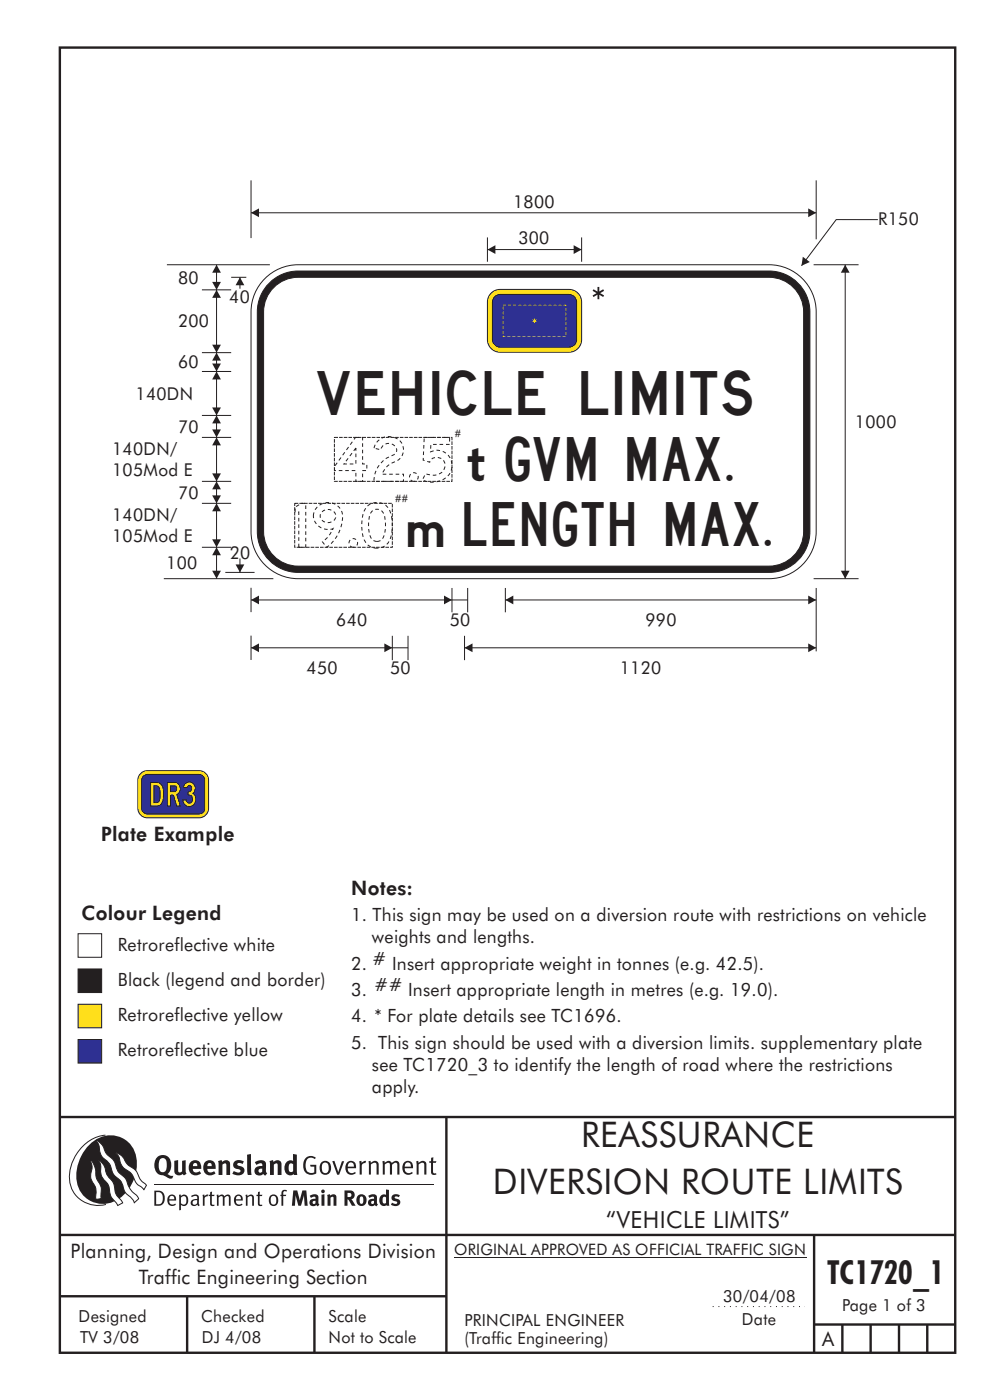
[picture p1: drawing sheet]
<svg xmlns="http://www.w3.org/2000/svg" width="210mm" height="297mm" viewBox="0 0 210 297" stroke-linecap="round" stroke-linejoin="round" font-family="sans-serif">
<g fill="none" stroke="#231f20" stroke-width=".51">
<path d="M12.7 10.1h189.9v276.9h-189.9zM12.7 237h189.8M94.7 236.9v50.1M12.7 262h190M12.7 275h82M39.7 275v12M66.7 275v12M172.7 262v25M172.7 281h30M178.7 281v6M184.7 281v6M190.7 281v6"/>
<path d="M196.7 281v6"/>
</g>
<path d="M151.2 277.2h19.5" fill="none" stroke="#231f20" stroke-width=".21" stroke-dasharray=".2 1" stroke-linecap="butt"/>
<path d="M96.3 266.7h74.7" fill="none" stroke="#231f20" stroke-width=".21"/>
<g fill="#231f20">
<path d="M64.9 245.6a1.61 1.61 0 0 1 2.1 0l-.2 .3a1.17 1.17 0 0 0-1.4-.2 1.17 1.17 0 0 0-.6 1.3 1.42 1.42 0 0 0 1.2 1.8l.7-.1v-1.2h-.8l-.1-.4h1.3v1.8a1.82 1.82 0 0 1-2.2 0 1.82 1.82 0 0 1-.6-2.1l.2-.7z" fill-rule="evenodd"/>
<path d="M68.2 246.5a1.77 1.77 0 0 0 .4 2.7 1.39 1.39 0 0 0 1.4-.5 1.39 1.39 0 0 0 .2-1.5 1.19 1.19 0 0 0-2-.7zM68.5 246.8a.83 .83 0 0 1 1 .1 .83 .83 0 0 1 .2 .9 .75 .75 0 0 1-.6 1.1 .75 .75 0 0 1-.8-.9v-.9z" fill-rule="evenodd"/>
<path d="M70.5 246.3h.4l.8 2.4 .8-2.4h.5l-1.1 2.9h-.4z" fill-rule="evenodd"/>
<path d="M73.6 246.7a1.74 1.74 0 0 0 .5 2.5l.9-.1 .5-.2-.2-.3a.89 .89 0 0 1-1.1 .2 .89 .89 0 0 1-.4-1h1.7a1.15 1.15 0 0 0-.4-1.4 1.15 1.15 0 0 0-1.5 .3zM74 246.8a.67 .67 0 0 1 .8-.1 .67 .67 0 0 1 .3 .8h-1.3z" fill-rule="evenodd"/>
<path d="M76.2 246.4l.4-.1 .1 .4 .5-.4h.5l-.2 .5a.61 .61 0 0 0-.8 .6v1.8h-.4z" fill-rule="evenodd"/>
<path d="M78.1 246.4l.5-.1 .1 .4a.89 .89 0 0 1 .9-.4 .89 .89 0 0 1 .7 .7v2.2h-.4v-2.2l-.1-.2-.3-.1-.8 .3v2.2h-.4z" fill-rule="evenodd"/>
<path d="M81.1 246.4l.4-.1 .1 .4a.83 .83 0 0 1 .8-.4 .83 .83 0 0 1 .7 .4 .86 .86 0 0 1 .9-.4 .86 .86 0 0 1 .7 .7v2.2h-.4l-.1-2.4a.5 .5 0 0 0-.8 .1l-.2 .2v2.1h-.5v-2.3l-.4-.2-.7 .3v2.2h-.4z" fill-rule="evenodd"/>
<path d="M85.7 246.7a1.74 1.74 0 0 0 .5 2.5l.9-.1 .5-.2-.2-.3a.89 .89 0 0 1-1.1 .2 .89 .89 0 0 1-.4-1h1.7a1.15 1.15 0 0 0-.5-1.4 1.15 1.15 0 0 0-1.4 .3zM86 246.8a.67 .67 0 0 1 .9-.1 .67 .67 0 0 1 .3 .8h-1.3z" fill-rule="evenodd"/>
<path d="M88.3 246.4l.4-.1 .1 .4a.89 .89 0 0 1 .9-.4 .89 .89 0 0 1 .7 .7v2.2h-.4v-2.2l-.1-.2-.3-.1-.8 .3v2.2h-.4z" fill-rule="evenodd"/>
<path d="M91.5 245.6l.4-.1v.8h.7l-.2 .4h-.5v2.1l.1 .1h.5l.1 .3a.71 .71 0 0 1-1.2-.6v-1.9h-.3v-.4h.3z" fill-rule="evenodd"/>
<path d="M37 246.3l.8-.2v2a.46 .46 0 0 0 .2 .6 .46 .46 0 0 0 .6-.2v-2.2l.8-.2v2.4l.2 .5-.6 .3-.2-.3a1.03 1.03 0 0 1-1.2 .3 1.03 1.03 0 0 1-.6-1.1z" fill-rule="evenodd"/>
<path d="M40.4 246.5a1.64 1.64 0 0 0 0 2.3 1.64 1.64 0 0 0 2.3 .1l-.4-.4a.78 .78 0 0 1-.9 .2 .78 .78 0 0 1-.5-.7h1.8a1.37 1.37 0 0 0-.6-1.7 1.37 1.37 0 0 0-1.7 .2zM41 246.9a.48 .48 0 0 1 .7-.1 .48 .48 0 0 1 .2 .6h-1z" fill-rule="evenodd"/>
<path d="M43.5 246.5a1.65 1.65 0 0 0-.2 2 1.65 1.65 0 0 0 1.9 .7l.5-.3-.3-.4a.78 .78 0 0 1-.9 .3 .78 .78 0 0 1-.5-.8h1.8a1.37 1.37 0 0 0-.6-1.7 1.37 1.37 0 0 0-1.7 .2zM44.1 246.9a.48 .48 0 0 1 .6-.1 .48 .48 0 0 1 .2 .6h-.9z" fill-rule="evenodd"/>
<path d="M46.3 246.3l.7-.2 .1 .4a.95 .95 0 0 1 1-.3 .95 .95 0 0 1 .7 .8v2.3h-.8v-2.3l-.3-.2-.5 .3v2.2h-.8z" fill-rule="evenodd"/>
<path d="M49.7 246.5a1.73 1.73 0 0 1 2-.1l-.2 .5-.6-.2a.42 .42 0 0 0-.6 .3l.2 .2a1.23 1.23 0 0 1 1.4 1.1 1.47 1.47 0 0 1-2.3 .9l-.3-.2 .3-.6 .7 .3a.47 .47 0 0 0 .7-.3 .87 .87 0 0 0-1-.5l-.4-.2-.1-.4z" fill-rule="evenodd"/>
<path d="M54.1 246.5l.3 .6 .3-.2a.62 .62 0 0 1 .9 .1v.4a1.21 1.21 0 0 0-1.3 .3 1.21 1.21 0 0 0-.2 1.3 1.19 1.19 0 0 0 1.7 0l.5 .4 .4-.5-.3-.3v-1.4a.96 .96 0 0 0-1.3-1.1zM55 248l.6-.1v.7a.43 .43 0 0 1-.6 .1 .43 .43 0 0 1 0-.7z" fill-rule="evenodd"/>
<path d="M57.2 246.3l.7-.2 .1 .4a.95 .95 0 0 1 1-.3 .95 .95 0 0 1 .7 .8v2.3h-.8v-2.3l-.3-.2-.5 .3v2.2h-.8z" fill-rule="evenodd"/>
<path d="M62.2 244.8v1.5a1.29 1.29 0 0 0-1.4 .2 1.29 1.29 0 0 0-.5 1.3 1.24 1.24 0 0 0 .5 1.3 1.24 1.24 0 0 0 1.5 0l.1 .2h.7l-.1-4.4zM61.5 246.9l.4-.1 .3 .2v1.5l-.3 .1a.48 .48 0 0 1-.6-.4 1.52 1.52 0 0 1 .2-1.3z" fill-rule="evenodd"/>
<path d="M52.4 245l.8-.2 .2 4.5h-.8l-.1-.2z" fill-rule="evenodd"/>
</g>
<path d="M22.4 240.8a9 9 0 0 0-7.4 10.9 6.2 6.2 0 0 0 7.5 3.8M32.7 251.4h59.4" fill="none" stroke="#231f20" stroke-width=".21"/>
<path d="M19.1 242.7a5.7 5.7 0 0 1 6.5-1.4 5.7 5.7 0 0 1 3.4 5.7 8.6 8.6 0 0 1-6.2 8.3 5.7 5.7 0 0 1-6.5-7 9.9 9.9 0 0 1 2.8-5.6z" fill-rule="evenodd" fill="#231f20"/>
<path d="M24.4 244.5a3.1 3.1 0 0 1 2.3 2.2l.8 .7a3.2 3.2 0 0 1 2 2.4l.4 .6 1.2 1.1-.6 .9-.2-.3a3.5 3.5 0 0 1-1.9-2.1 3.8 3.8 0 0 0-2.1-2.2 3.5 3.5 0 0 1-1-2.2zM20.4 241.9a3.4 3.4 0 0 1 1.9 2.4l.7 .9a3.3 3.3 0 0 1 1.7 2.6 4.4 4.4 0 0 0 1.7 2l.3 .3a6.1 6.1 0 0 0 2.5 3.7l.2 .5-.9 .9a6.1 6.1 0 0 0-1.9-2.3l-.4-.7a3.6 3.6 0 0 0-1.9-2.8l-.6-1a3.6 3.6 0 0 0-1.9-2.8 3.7 3.7 0 0 1-.8-2.4zM21 246.1a3.4 3.4 0 0 1 1.5 2.7l.6 1a3.8 3.8 0 0 1 1.4 3.1l.3 .7 1.2 1.6-1 .5-.5-.7a3.2 3.2 0 0 1-1.3-2.8 4.3 4.3 0 0 0-1.4-2.2 4.7 4.7 0 0 1-.5-3zM19.2 246.1a5.1 5.1 0 0 1 1.2 3.7l.3 .7a3.1 3.1 0 0 1 .7 2.9l.1 .9-1.1 .2-.1-.8a3.5 3.5 0 0 0-.9-3.3 3.6 3.6 0 0 1 .1-2.5z" fill-rule="evenodd" fill="#fff" stroke="#231f20" stroke-width=".21"/>
<g fill="#231f20">
<path d="M33.4 245.5a2.51 2.51 0 0 0 .4 3.7l.8 .1a2.78 2.78 0 0 0 2 .7l.2-.6h-.6l-.7-.3a2.56 2.56 0 0 0 0-3.8 1.83 1.83 0 0 0-2.1 .2zM34 245.8a.87 .87 0 0 1 1 .1 .87 .87 0 0 1 .4 .9v.4a1.17 1.17 0 0 1-.9 1.5l-.3-.1a2.38 2.38 0 0 1-.2-2.8z" fill-rule="evenodd"/>
<path d="M33.1 252.9v2.6a1.12 1.12 0 0 0 1.2-.3 1.12 1.12 0 0 0 .2-1.2l-.1-.5-.3-.5zM32.7 252.6h1.1a1.67 1.67 0 0 1 1.2 1.6 1.67 1.67 0 0 1-1.3 1.6h-1zM36.1 253.9l-.2 .5h1.1a.55 .55 0 0 0-.3-.6 .55 .55 0 0 0-.6 .1zM35.8 253.7a.95 .95 0 0 1 1.2-.1 .95 .95 0 0 1 .4 1.1h-1.5a.72 .72 0 0 0 .4 .8 .72 .72 0 0 0 .9-.2l.1 .3a1.15 1.15 0 0 1-1.5 0 1.15 1.15 0 0 1-.2-1.5zM38.4 254.1v1.1a.7 .7 0 0 0 .9 .2 .7 .7 0 0 0 .2-.9 .61 .61 0 0 0-.4-.7 .61 .61 0 0 0-.7 .3zM38 253.5l.3-.1 .1 .4a.95 .95 0 0 1 1.2-.2 .95 .95 0 0 1 .3 1.2 .92 .92 0 0 1-.5 .9 .92 .92 0 0 1-1-.1v1.1l-.4 .1zM40.9 254.8a.5 .5 0 0 0 .2 .8 .5 .5 0 0 0 .7-.4v-.6zM40.5 253.7a1 1 0 0 1 1.7 .3v1.4l.2 .2-.2 .3-.3-.4a.78 .78 0 0 1-1.4 0 .78 .78 0 0 1 .8-1.1h.5a.58 .58 0 0 0-.3-.7 .58 .58 0 0 0-.7 .2zM43 253.5l.3-.1 .1 .4 .3-.3 .5-.1-.2 .4a.52 .52 0 0 0-.6 .5v1.5h-.4zM44.6 252.9l.4-.1-.1 .7h.6l-.1 .2h-.5v1.5a.35 .35 0 0 0 .6 .3v.3a.57 .57 0 0 1-.6 .1 .57 .57 0 0 1-.3-.6v-1.6h-.3v-.2h.3zM45.9 253.5l.4-.1 .1 .4 .2-.2a.64 .64 0 0 1 1 .2 .7 .7 0 0 1 .8-.4 .7 .7 0 0 1 .5 .6v1.8h-.4v-1.7l-.2-.4-.7 .4v1.7h-.3v-1.7a.38 .38 0 0 0-.3-.4 .38 .38 0 0 0-.5 .2l-.1 .2v1.7h-.4zM50.2 253.9l-.2 .5h1.1a.55 .55 0 0 0-.2-.6 .55 .55 0 0 0-.7 .1zM49.9 253.7a.95 .95 0 0 1 1.2-.1 .95 .95 0 0 1 .4 1.1h-1.5a.72 .72 0 0 0 .4 .8 .72 .72 0 0 0 .9-.2l.1 .3a1.15 1.15 0 0 1-1.5 0 1.15 1.15 0 0 1-.2-1.5zM52.1 253.5l.3-.1 .1 .4a.72 .72 0 0 1 .8-.4 .72 .72 0 0 1 .6 .6v1.8h-.4v-1.6a.45 .45 0 0 0-.3-.5 .45 .45 0 0 0-.5 .2l-.2 .2v1.7h-.3zM54.7 252.9l.4-.1v.7h.6l-.1 .2h-.5v1.5a.35 .35 0 0 0 .5 .3v.3a.57 .57 0 0 1-.6 .1 .57 .57 0 0 1-.3-.6v-1.6h-.3v-.2h.3zM57.6 253.8l-.2 .8a.65 .65 0 0 0 .3 .8 .65 .65 0 0 0 .8-.2l.1-.1a.93 .93 0 0 0-.7-1.4zM57.3 253.7a1.12 1.12 0 0 1 1.4 0 1.12 1.12 0 0 1 .2 1.5 1.01 1.01 0 0 1-1.2 .6 1.01 1.01 0 0 1-.7-1.2zM59.9 252.6l.5-.2 .5 .1-.2 .3-.3-.1-.3 .2v.6h.6l-.1 .2h-.5v2.1h-.4v-2.1h-.2v-.2h.2zM62.2 252.5l-.3 3.3h.7l.1-2.3 .6 2.3h.5l.7-2.3 .1 2.3h.7l-.3-3.3h-.9l-.5 2.2-.5-2.2zM65.7 253.7l.3 .4a.51 .51 0 0 1 .5-.3 .51 .51 0 0 1 .4 .4v.1a.88 .88 0 0 0-1.1 .3 .88 .88 0 0 0 .2 1.2 .9 .9 0 0 0 1.1-.2l.3 .3 .4-.4-.3-.3v-1a.87 .87 0 0 0-.4-.9 .87 .87 0 0 0-1 .2zM66.4 254.8l.5-.1v.6l-.1 .1h-.3l-.2-.2zM68.2 253.4v2.4h.6v-2.5zM68.1 252.7a.4 .4 0 0 0 .8 0 .4 .4 0 0 0-.8 0zM69.4 253.5l.1 2.3h.6v-1.7a.33 .33 0 0 1 .4-.2 .33 .33 0 0 1 .2 .3v1.6h.7v-1.8a.75 .75 0 0 0-.6-.6 .75 .75 0 0 0-.8 .2v-.3zM73.1 252.5v3.3h.6v-1.4l.3 .3 .7 1.1h.7l-.9-1.4a.94 .94 0 0 0 .7-1 .94 .94 0 0 0-.9-.9zM73.7 253.1a.51 .51 0 0 1 .7 .1 .51 .51 0 0 1-.1 .7h-.6zM75.9 253.7a1.19 1.19 0 0 0-.1 1.7 1.19 1.19 0 0 0 1.7 0 1.19 1.19 0 0 0 0-1.6 1.19 1.19 0 0 0-1.6-.1zM76.5 253.9l.2-.1a.99 .99 0 0 1 0 1.6 1.06 1.06 0 0 1-.2-1.5zM78.1 253.7l.3 .4a.51 .51 0 0 1 .5-.3 .51 .51 0 0 1 .4 .4v.1a.88 .88 0 0 0-1.1 .3 .88 .88 0 0 0 .2 1.2 .9 .9 0 0 0 1.1-.2l.3 .3 .4-.4-.2-.3v-1a.87 .87 0 0 0-.5-.9 .87 .87 0 0 0-1 .2zM78.9 254.8l.4-.1v.6l-.1 .1h-.3l-.2-.2zM81.9 252.3v1.2a1.2 1.2 0 0 0-1.4 .6 1.2 1.2 0 0 0 .2 1.4l.5 .3 .8-.1v.1h.6l-.1-3.4zM81.4 253.9l.5 .1-.1 1.2a.46 .46 0 0 1-.5 0 .46 .46 0 0 1-.2-.6zM83.3 253.5a.79 .79 0 0 0-.2 1 .79 .79 0 0 0 1 .4 .33 .33 0 0 1 0 .5 .33 .33 0 0 1-.5-.1l-.5-.2-.2 .5a1.15 1.15 0 0 0 1.2 .3 1.15 1.15 0 0 0 .8-1 1.49 1.49 0 0 0-1.2-.8 .4 .4 0 0 1 .3-.3 .4 .4 0 0 1 .4 .1l.2 .1 .2-.4a1.47 1.47 0 0 0-1.5-.1z" fill-rule="evenodd"/>
</g>
<path d="M16.6 213h5v5h-5z" fill-rule="evenodd" fill="#ffdf1b"/>
<path d="M16.6 213h5v5h-5z" fill="none" stroke="#231f20" stroke-width=".21"/>
<path d="M16.6 220.5h5v5h-5z" fill-rule="evenodd" fill="#2e3092" stroke="#231f20" stroke-width=".21"/>
<path d="M16.6 205.6h5v5h-5z" fill-rule="evenodd" fill="#231f20" stroke="#231f20" stroke-width=".21"/>
<g fill="#fff" stroke="#231f20" stroke-width=".21">
<path d="M16.6 198.1h5v5h-5z" fill-rule="evenodd"/>
<path d="M56.6 58.7a9.9 9.9 0 0 1 6.6-2.5h99.9a10 10 0 0 1 10 10v46.6a10 10 0 0 1-10 10h-99.9a10 10 0 0 1-9.9-10v-46.6a10 10 0 0 1 3.3-7.5z" fill-rule="evenodd"/>
</g>
<path d="M57.1 60a8.6 8.6 0 0 1 6.1-2.5h99.9a8.7 8.7 0 0 1 8.7 8.7v46.6a8.7 8.7 0 0 1-8.7 8.6h-99.9a8.7 8.7 0 0 1-8.6-8.6v-46.6a8.6 8.6 0 0 1 2.5-6.2z" fill-rule="evenodd" fill="#231f20" stroke="#231f20" stroke-width=".21"/>
<path d="M58.4 60.6a7.3 7.3 0 0 1 4.8-1.8h99.9a7.4 7.4 0 0 1 7.4 7.4v46.6a7.4 7.4 0 0 1-7.4 7.3h-99.9a7.4 7.4 0 0 1-7.3-7.3v-46.6a7.3 7.3 0 0 1 2.5-5.6z" fill-rule="evenodd" fill="#fff" stroke="#231f20" stroke-width=".21"/>
<path d="M35.4 56.2h21.8M49 58.8h3.2M50.9 58.8v2.4M172.6 56.2h9.5M34.7 122.8h23.3M47.8 121.4h6.2" fill="none" stroke="#231f20" stroke-width=".21"/>
<path d="M50.9 58.8l.9 1.7h-1.8z" fill="#231f20"/>
<path d="M53.3 38.3v12.2M53.3 45.1h119.8" fill="none" stroke="#231f20" stroke-width=".21"/>
<g fill="#231f20">
<path d="M53.3 45.1l1.6-.9v1.9z"/>
<path d="M171.4 44.2l1.7 .9-1.7 1z"/>
</g>
<path d="M173.1 38.3v12.5M186.2 46.6h-8.8l-7.4 9.8" fill="none" stroke="#231f20" stroke-width=".21"/>
<path d="M170.3 54.5l1.5 1.1-1.8 .8z" fill="#231f20"/>
<path d="M103.4 50.4v5.1M103.4 52.9h20" fill="none" stroke="#231f20" stroke-width=".21"/>
<g fill="#231f20">
<path d="M103.4 52.9l1.7-.9v1.9z"/>
<path d="M121.7 52l1.7 .9-1.7 1z"/>
<path d="M125.9 61.4l.8 .5v-1h.4v.9l.9-.4 .1 .3-.8 .5 .8 .5-.1 .3-.9-.5v1h-.4v-1l-.8 .5-.2-.3 .8-.5-.8-.5z" fill-rule="evenodd"/>
</g>
<path d="M123.4 50.4v5.1M179.3 56.2v66.6" fill="none" stroke="#231f20" stroke-width=".21"/>
<path d="M70.9 92.8h25v9.3h-25zM62.5 106.8h20.7v9.3h-20.7z" fill="none" stroke="#231f20" stroke-width=".21" stroke-dasharray=".8 .2" stroke-linecap="butt"/>
<g fill="#231f20">
<path d="M178.4 121.1h1.8l-.9 1.7z"/>
<path d="M179.3 56.2l.9 1.7h-1.8z"/>
</g>
<path d="M172.6 122.8h9.5" fill="none" stroke="#231f20" stroke-width=".21"/>
<path d="M104.4 62l1-.5 .7-.1h14.6a2.67 2.67 0 0 1 2.7 2.7v8a2.67 2.67 0 0 1-2.7 2.6h-14.6a2.67 2.67 0 0 1-2.7-2.6v-8a2.66 2.66 0 0 1 1-2.1z" fill-rule="evenodd" fill="#ffdf1b" stroke="#231f20" stroke-width=".21"/>
<path d="M105.1 62.8l1-.3h14.6a1.61 1.61 0 0 1 1.6 1.6v8a1.61 1.61 0 0 1-1.6 1.6h-14.6a1.61 1.61 0 0 1-1.6-1.6v-8v-.5z" fill-rule="evenodd" fill="#2e3092" stroke="#231f20" stroke-width=".21"/>
<path d="M106.7 64.7h.7v.1h-.7zM107.8 64.7h.7v.1h-.7zM108.9 64.7h.6v.1h-.6zM109.9 64.7h.7v.1h-.7zM111 64.7h.7v.1h-.7zM112.1 64.7h.6v.1h-.6zM113.1 64.7h.7v.1h-.7zM114.2 64.7h.7v.1h-.7zM115.3 64.7h.6v.1h-.6zM116.3 64.7h.7v.1h-.7zM117.4 64.7h.7v.1h-.7zM118.5 64.7h.6v.1h-.6zM119.5 64.7h.6l-.6 .1zM120 64.7l.1 .2zM120 65.3h.1v.6h-.1zM120 66.3h.1v.6h-.1zM120 67.3h.1v.7h-.1zM120 68.4h.1v.6h-.1zM120 69.4h.1v.6h-.1zM120 70.4h.1v.6h-.1zM119.3 71.3h.7v.2h-.7zM118.3 71.3h.6v.2h-.6zM117.2 71.3h.7v.2h-.7zM116.1 71.3h.7v.2h-.7zM115.1 71.3h.6v.2h-.6zM114 71.3h.7v.2h-.7zM112.9 71.3h.7v.2h-.7zM111.9 71.3h.6v.2h-.6zM110.8 71.3h.7v.2h-.7zM109.7 71.3h.7v.2h-.7zM108.7 71.3h.6v.2h-.6zM107.6 71.3h.7v.2h-.7zM106.7 71.4l.5-.1v.2zM106.7 71.2h.1v.2h-.1zM106.7 70.2h.1v.6h-.1zM106.7 69.1h.1v.7h-.1zM106.7 68.1h.1v.7h-.1zM106.7 67.1h.1v.6h-.1zM106.7 66.1h.1v.6h-.1zM106.7 65h.1v.7h-.1z" fill="#ffdf1b"/>
<path d="M113 67.7l.3 .2v-.3h.2v.3l.3-.2 .1 .2-.4 .2 .4 .1-.1 .2-.3-.2v.4h-.2v-.4l-.3 .2-.1-.1 .3-.2-.3-.2z" fill-rule="evenodd" fill="#ffdf1b"/>
<path d="M42.8 74.8h6.2M42.8 88.1h6.2M42.8 92.8h6.2M42.8 116.1h6.2M50.9 118.5v2.9" fill="none" stroke="#231f20" stroke-width=".21"/>
<path d="M50 119.7h1.8l-.9 1.7z" fill="#231f20"/>
<path d="M42.8 102.1h6.2M45.9 106.8v9.3" fill="none" stroke="#231f20" stroke-width=".21"/>
<g fill="#231f20">
<path d="M45 114.4h1.9l-1 1.7z"/>
<path d="M45.9 106.8l1 1.7h-1.9z"/>
</g>
<path d="M45.9 88.1v4.7" fill="none" stroke="#231f20" stroke-width=".21"/>
<g fill="#231f20">
<path d="M45.9 88.1l1 1.7h-1.9z"/>
<path d="M45 91.1h1.9l-1 1.7z"/>
</g>
<path d="M45.9 116.1v6.7" fill="none" stroke="#231f20" stroke-width=".21"/>
<g fill="#231f20">
<path d="M45 121.1h1.9l-1 1.7z"/>
<path d="M45.9 116.1l1 1.7h-1.9z"/>
</g>
<path d="M45.9 78.8v9.3" fill="none" stroke="#231f20" stroke-width=".21"/>
<g fill="#231f20">
<path d="M45.9 78.8l1 1.7h-1.9z"/>
<path d="M45 86.4h1.9l-1 1.7z"/>
</g>
<path d="M45.9 74.8v4" fill="none" stroke="#231f20" stroke-width=".21"/>
<g fill="#231f20">
<path d="M45.9 74.8l1 1.7h-1.9z"/>
<path d="M45 77.1h1.9l-1 1.7z"/>
</g>
<path d="M42.8 61.5h6.2M45.9 61.5v13.3" fill="none" stroke="#231f20" stroke-width=".21"/>
<g fill="#231f20">
<path d="M45 73.1h1.9l-1 1.7z"/>
<path d="M45.9 61.5l1 1.7h-1.9z"/>
</g>
<path d="M45.9 92.8v9.3" fill="none" stroke="#231f20" stroke-width=".21"/>
<g fill="#231f20">
<path d="M45.9 92.8l1 1.7h-1.9z"/>
<path d="M45 100.4h1.9l-1 1.7z"/>
</g>
<path d="M45.9 56.2v5.3" fill="none" stroke="#231f20" stroke-width=".21"/>
<g fill="#231f20">
<path d="M45 59.8h1.9l-1 1.7z"/>
<path d="M45.9 56.2l1 1.7h-1.9z"/>
</g>
<path d="M42.8 78.8h6.2M42.8 106.8h6.2M45.9 102.1v4.7" fill="none" stroke="#231f20" stroke-width=".21"/>
<g fill="#231f20">
<path d="M45.9 102.1l1 1.7h-1.9z"/>
<path d="M45 105.1h1.9l-1 1.7z"/>
</g>
<path d="M53.3 127.3h42.6M53.3 124.7v5.2" fill="none" stroke="#231f20" stroke-width=".21"/>
<g fill="#231f20">
<path d="M53.3 127.3l1.6-1v1.9z"/>
<path d="M94.2 126.3l1.7 1-1.7 .9z"/>
</g>
<path d="M53.3 137.4h29.9M53.3 134.8v5.2M95.9 124.7v5.2M95.9 127.3h3.3M99.2 124.7v5.2" fill="none" stroke="#231f20" stroke-width=".21"/>
<g fill="#231f20">
<path d="M53.3 137.4l1.6-.9v1.9z"/>
<path d="M81.5 136.5l1.7 .9-1.7 1z"/>
</g>
<path d="M83.2 134.9v5.1M83.2 137.4h3.4M86.6 134.9v5.1M98.5 137.4h74.6M98.5 134.9v5.1" fill="none" stroke="#231f20" stroke-width=".21"/>
<g fill="#231f20">
<path d="M171.4 136.5l1.7 .9-1.7 1z"/>
<path d="M98.5 137.4l1.7-.9v1.9z"/>
</g>
<path d="M107.2 127.3h65.9" fill="none" stroke="#231f20" stroke-width=".21"/>
<g fill="#231f20">
<path d="M171.4 126.3l1.7 1-1.7 .9z"/>
<path d="M107.2 127.3l1.7-1v1.9z"/>
</g>
<path d="M107.2 124.7v5.2M173.1 124.7v13.5" fill="none" stroke="#231f20" stroke-width=".21"/>
<path d="M29.8 164.1l.9-.5 .5-.1h11a2.01 2.01 0 0 1 2 2v6a2.01 2.01 0 0 1-2 2h-11a2.01 2.01 0 0 1-2-2v-6l.1-.5z" fill-rule="evenodd" fill="#ffdf1b" stroke="#231f20" stroke-width=".21"/>
<path d="M30.5 164.5l.7-.2h11a1.21 1.21 0 0 1 1.2 1.2v6a1.21 1.21 0 0 1-1.2 1.2h-11a1.21 1.21 0 0 1-1.2-1.2v-6l.1-.4z" fill-rule="evenodd" fill="#2e3092" stroke="#231f20" stroke-width=".21"/>
<g font-size="9.3" fill="#231f20">
<text x="67.3" y="88">VEHICLE LIMITS</text>
<text x="107.3" y="101.9">GVM MAX.</text>
<text x="71" y="102.1">42.5</text>
<text x="62.6" y="116.1">19.0</text>
<text x="98.5" y="115.9">LENGTH MAX.</text>
</g>
<g font-size="7.5" fill="#231f20">
<text x="123.3" y="243.4">REASSURANCE</text>
<text x="104.5" y="253.3">DIVERSION ROUTE LIMITS</text>
</g>
<text font-size="7.1" fill="#231f20" x="175.5" y="272.4">TC1720_1</text>
<g font-size="7" fill="#231f20">
<text x="99.2" y="102.1">t</text>
<text x="86.6" y="116.1">m</text>
</g>
<text font-size="5" fill="#ffdf1b" x="32" y="171">DR3</text>
<text font-size="5" fill="#231f20" x="128.5" y="260.5">“VEHICLE LIMITS”</text>
<g font-size="4.2" fill="#231f20">
<text x="21.4" y="178.4">Plate Example</text>
<text x="74.5" y="189.8">Notes:</text>
<text x="17.3" y="195.2">Colour Legend</text>
<text x="15" y="266.8">Planning, Design and Operations Division</text>
<text x="29.4" y="272.4">Traffic Engineering Section</text>
<text x="174.4" y="285.6">A</text>
</g>
<g font-size="3.9" fill="#231f20">
<text x="74.5" y="195.5">1. This sign may be used on a diversion route with restrictions on vehicle</text>
<text x="25" y="201.6">Retroreflective white</text>
<text x="78.9" y="200.1">weights and lengths.</text>
<text x="25" y="209.1">Black (legend and border)</text>
<text x="74.5" y="205.7">2. # Insert appropriate weight in tonnes (e.g. 42.5).</text>
<text x="74.5" y="211.3">3.</text>
<text x="79.5" y="210.3">##</text>
<text x="86.6" y="211.3">Insert appropriate length in metres (e.g. 19.0).</text>
<text x="25" y="216.6">Retroreflective yellow</text>
<text x="74.5" y="216.9">4. * For plate details see TC1696.</text>
<text x="25" y="224.1">Retroreflective blue</text>
<text x="74.5" y="222.5">5. This sign should be used with a diversion limits. supplementary plate</text>
<text x="78.9" y="227.1">see TC1720_3 to identify the length of road where the restrictions</text>
<text x="78.9" y="231.8">apply.</text>
</g>
<g font-size="3.8" fill="#231f20">
<text x="108.8" y="44.1">1800</text>
<text x="186.3" y="47.7">R150</text>
<text x="110" y="51.7">300</text>
<text x="37.8" y="60.1">80</text>
<text x="48.6" y="64.2">40</text>
<text x="37.8" y="69.5">200</text>
<text x="37.8" y="78.2">60</text>
<text x="28.8" y="84.8">140DN</text>
<text x="37.8" y="91.8">70</text>
<text x="181.4" y="90.8">1000</text>
<text x="23.8" y="101.1">105Mod E</text>
<text x="23.8" y="96.5">140DN/</text>
<text x="37.8" y="105.8">70</text>
<text x="23.8" y="110.5">140DN/</text>
<text x="23.8" y="115">105Mod E</text>
<text x="48.7" y="118.6">2</text>
<text x="51" y="118.6">0</text>
<text x="35.3" y="120.8">100</text>
<text x="71.3" y="132.8">640</text>
<text x="95.4" y="132.8">50</text>
<text x="136.9" y="132.8">990</text>
<text x="65" y="143.1">450</text>
<text x="82.8" y="143.1">50</text>
<text x="131.5" y="143.1">1120</text>
</g>
<g font-size="3.5" fill="#231f20">
<text x="16.7" y="280.4">Designed</text>
<text x="42.7" y="280.4">Checked</text>
<text x="69.7" y="280.4">Scale</text>
<text x="98.5" y="281.3">PRINCIPAL ENGINEER</text>
<text x="153.4" y="276.2">30/04/08</text>
<text x="157.4" y="281">Date</text>
<text x="178.7" y="278.1">Page 1 of 3</text>
<text x="17" y="284.8">TV 3/08</text>
<text x="42.8" y="284.8">DJ 4/08</text>
<text x="69.7" y="285">Not to Scale</text>
<text x="98.5" y="285.1">(Traffic Engineering)</text>
</g>
<text font-size="3.4" fill="#231f20" x="96.3" y="266.3">ORIGINAL APPROVED AS OFFICIAL TRAFFIC SIGN</text>
<g font-size="2.1" fill="#231f20">
<text x="96.6" y="92.8">#</text>
<text x="83.9" y="106.5">##</text>
</g>
</svg>
